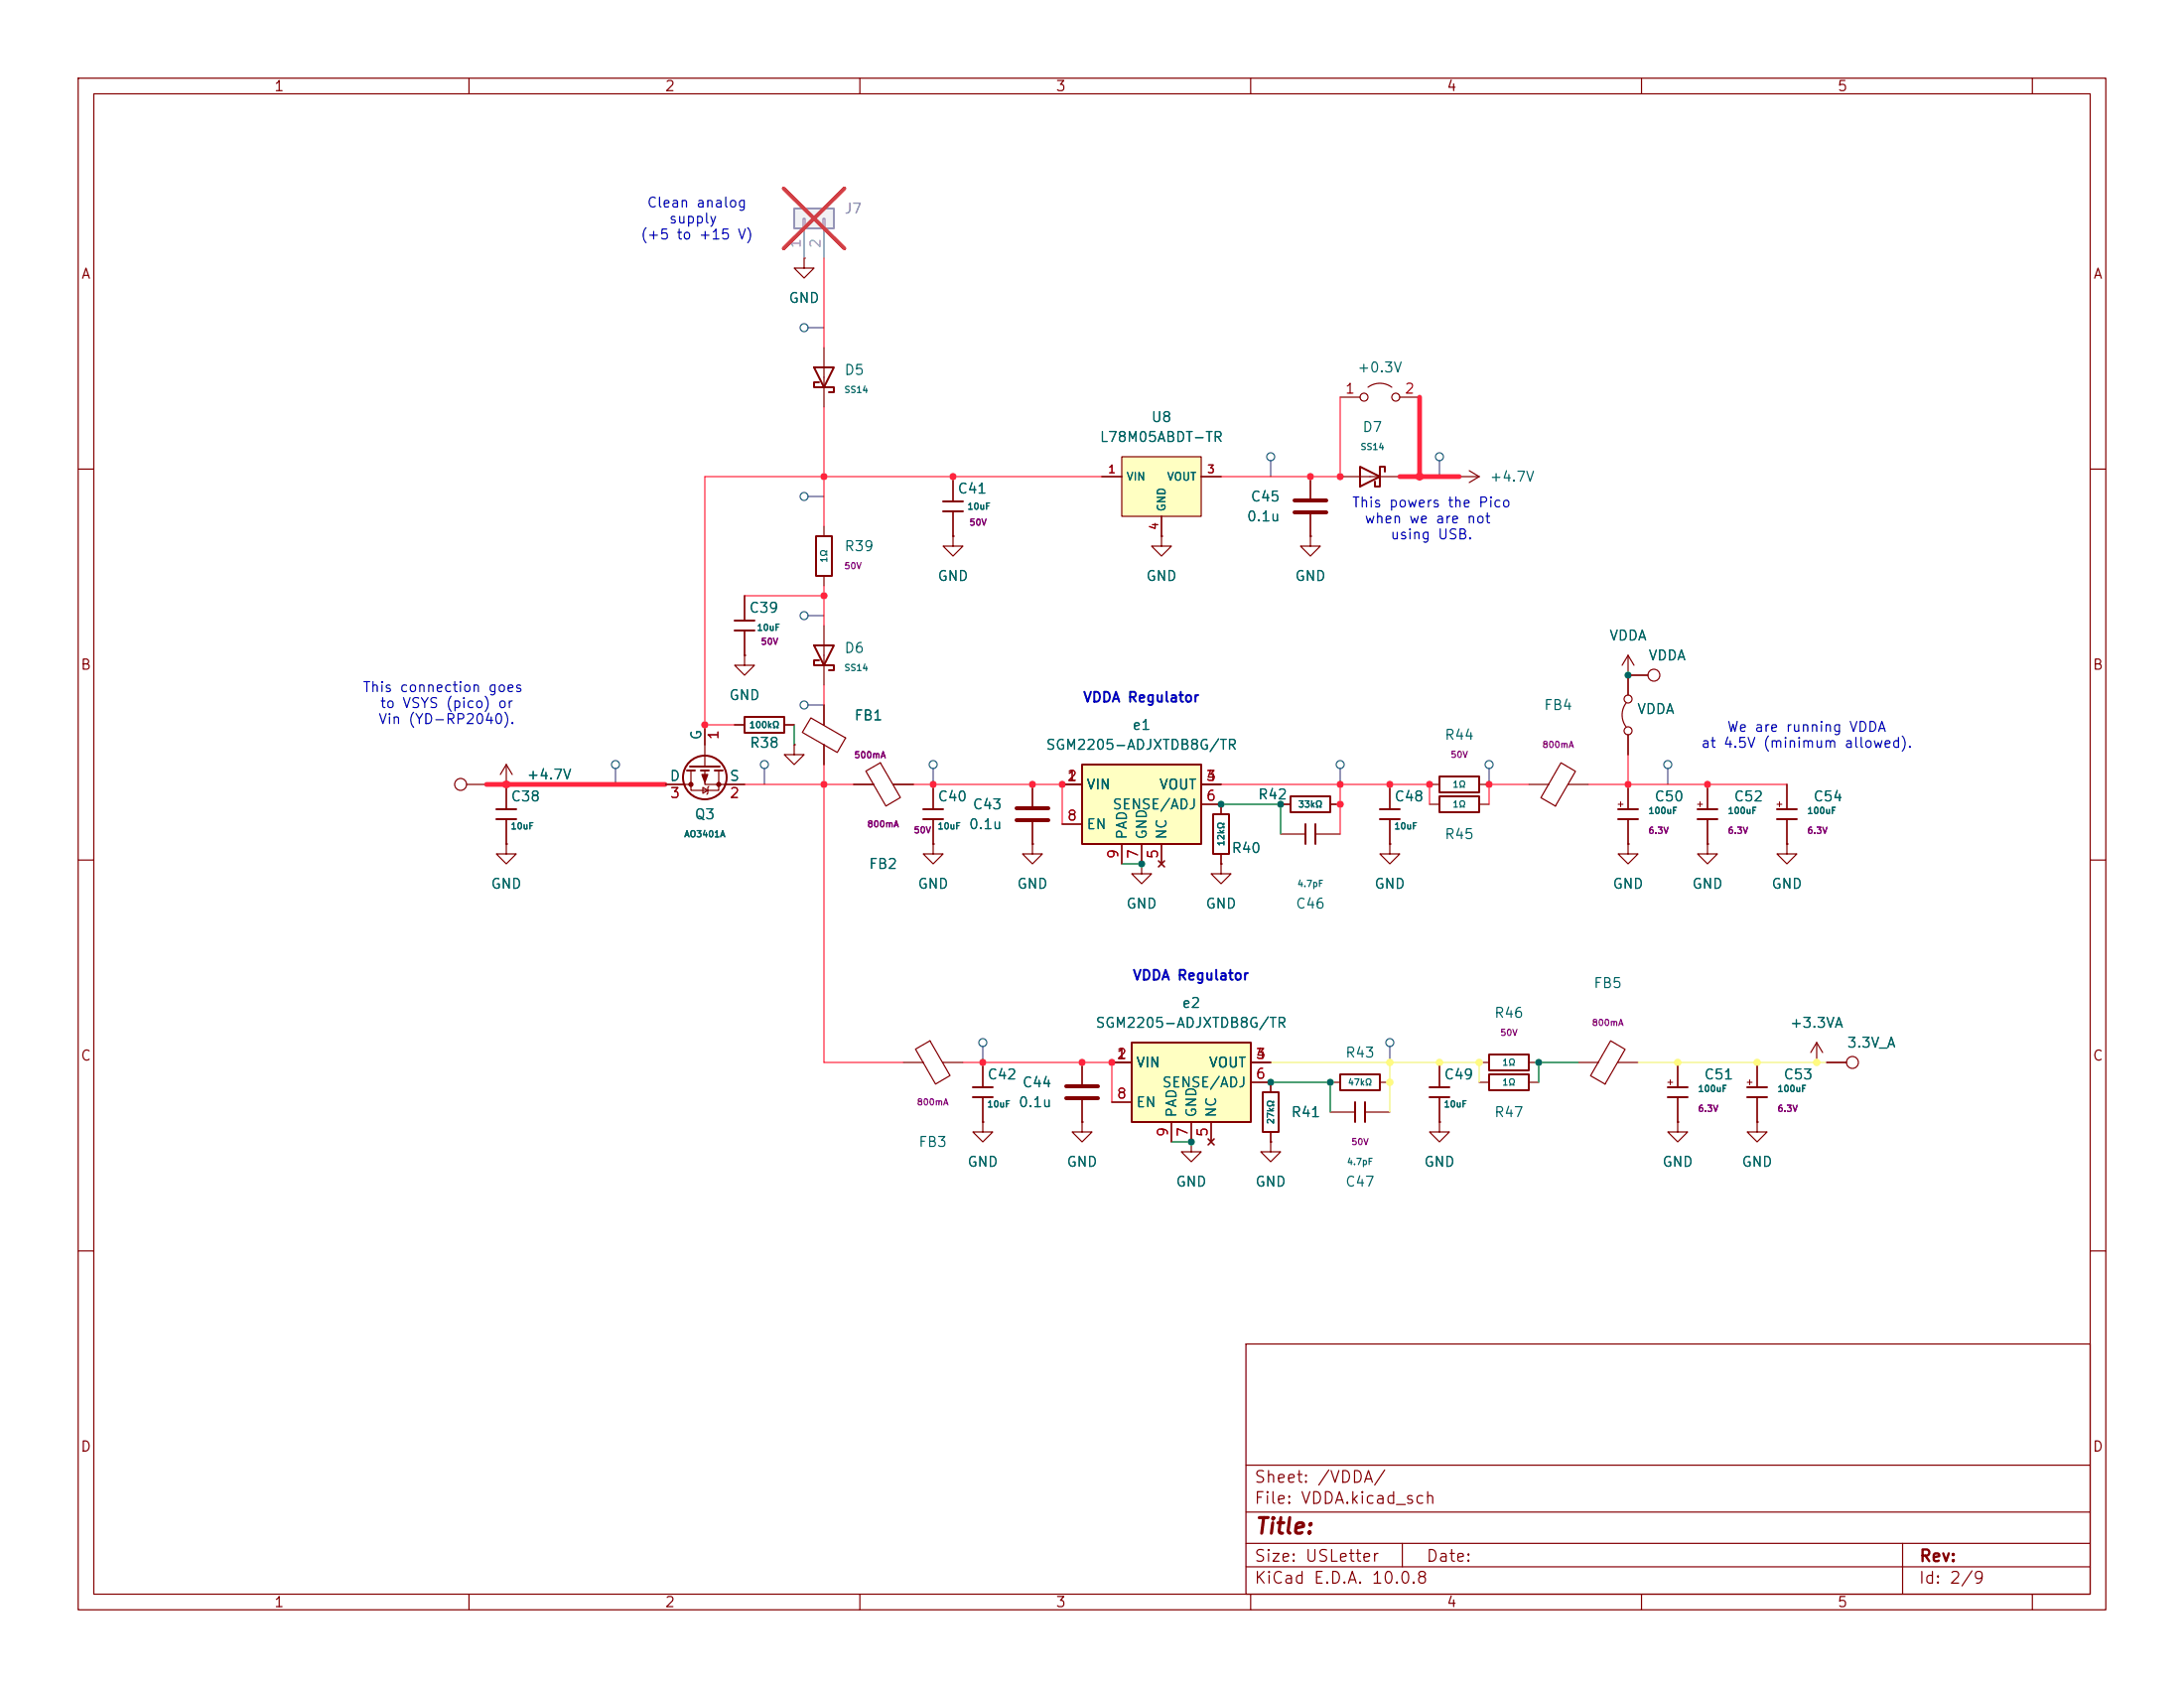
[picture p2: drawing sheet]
<svg xmlns="http://www.w3.org/2000/svg" width="279mm" height="216mm" viewBox="0 0 279 216" stroke-linecap="round" stroke-linejoin="round" font-family="sans-serif">
<g fill="none" stroke="#840000" stroke-width=".15">
<path d="M10 10h259.4v195.9h-259.4zM12 12h255.4v191.9h-255.4zM60 10v2M110 10v2M160 10v2M210 10v2M260 10v2M102.9 33v1.3h1.2l-1.2 1.3-1.3-1.3h1.3M102.9 33h.1M105.4 44.5v7.6M10 60h2M186.7 61h2.5"/>
<path d="M188 60.2l1.2 .8M189.2 61l-1.2 .7M267.4 60h2M64.8 97.8v5.7M64.8 97.8l-.8 1.3M64.8 97.8l.7 1.3M199.7 97.6l1.8 1.1-2.5 4.4-1.9-1.1zM208 89.9a2.54 2.54 0 0 0 0 3.1M208.3 83.8v5.1M208.3 94v2.5M208.3 83.8l-.8 1.3M208.3 83.8l.7 1.3"/>
<path d="M10 110h2M64.8 108v1.2h1.2l-1.2 1.3-1.3-1.3h1.3M64.8 108h.1M64.8 104.8v3.2M182.9 102.9h1.2M189.2 102.9h1.3M195.6 100.3h2.5M200.6 100.3h2.6M208.3 108v1.2h1.2l-1.2 1.3-1.3-1.3h1.3M208.3 108h.1M208.3 100.3v3.2M208.3 104.8v3.2"/>
<path d="M218.4 108v1.2h1.3l-1.3 1.3-1.2-1.3h1.2M218.4 108h.1M218.4 100.3v3.2M218.4 104.8v3.2M228.6 108v1.2h1.3l-1.3 1.3-1.3-1.3h1.3M228.6 108h.1M228.6 100.3v3.2M228.6 104.8v3.2M267.4 110h2M170.2 138.4h1.2M176.5 138.4h1.3M189.2 135.9h1.3"/>
<path d="M189.2 138.4h1.3M195.6 135.9h1.2M195.6 138.4h1.2M201.9 135.9h2.6M206 133.1l1.9 1.1-2.6 4.5-1.8-1.1zM207 135.9h2.5M214.6 135.9v3.2M224.8 135.9v3.2M232.4 135.9h.1M232.4 133.4l-.8 1.2M232.4 133.4l.8 1.2M232.4 133.4v2.5"/>
<path d="M233.7 135.9h2.5M214.6 143.5v1.3h1.3l-1.3 1.3-1.2-1.3h1.2M214.6 143.5h.1M214.6 140.3v3.2M224.8 143.5v1.3h1.3l-1.3 1.3-1.3-1.3h1.3M224.8 143.5h.1M224.8 140.3v3.2M10 160h2M159.4 171.9h108v32h-108zM267.4 160h2M159.4 197.4h108M159.4 193.4h108"/>
<path d="M159.4 187.4h108M179.4 197.4v3M243.4 197.4v6.5M60 203.9v2M110 203.9v2M159.4 200.4h108M160 203.9v2M210 203.9v2M260 203.9v2"/>
<circle cx="208.3" cy="89.4" r=".51"/>
<circle cx="208.3" cy="93.5" r=".51"/>
<circle cx="237" cy="135.9" r=".76"/>
</g>
<g fill="none" stroke="#840000" stroke-width=".25">
<path d="M104.1 47h2.6l-1.3 2.5zM104.8 48.9h-.7v.6h2.6v.7h-.7M63.5 103.5h2.5M63.5 104.8h2.5M184.1 101.9h5.1v2h-5.1zM207 103.5h2.5M207 104.8h2.5M217.2 103.5h2.5M217.2 104.8h2.5M227.3 103.5h2.6M227.3 104.8h2.6M171.4 137.4h5.1v2h-5.1z"/>
<path d="M190.5 134.9h5.1v2h-5.1zM190.5 137.4h5.1v2h-5.1zM213.4 139.1h2.5M223.5 139.1h2.6M213.4 140.3h2.5M223.5 140.3h2.6"/>
</g>
<path d="M207 102.9h.6M207.3 102.6v.6M217.2 102.9h.6M217.5 102.6v.6M227.3 102.9h.7M227.6 102.6v.6M213.4 138.4h.6M213.7 138.1v.6M223.5 138.4h.7M223.8 138.1v.6" fill="none" stroke="#840000" stroke-width=".13"/>
<path d="M144.8 133.4h15.2v10.1h-15.2z" fill="#ffffc2"/>
<g fill="none" stroke="#840000" stroke-width=".25">
<path d="M94 79.4h2.5M104.4 68.6h2v5.1h-2zM87.9 98.6h1M88.3 98h3.8M89.7 98.6h1M91.4 98.6h1.1M94 80.6h2.5M95.2 91.7h5.1v2h-5.1zM155.2 104.1h2v5.1h-2zM165.1 101.9h5.1v2h-5.1zM167 105.4v2.6M168.3 105.4v2.6"/>
<path d="M176.5 103.5h2.6M176.5 104.8h2.6M144.8 133.4h15.2v10.1h-15.2zM161.5 139.7h2.1v5.1h-2.1zM182.9 139.1h2.5M173.4 141v2.5M174.6 141v2.5M182.9 140.3h2.5"/>
<circle cx="90.2" cy="99.4" r="2.79"/>
</g>
<g fill="none" stroke="#840000" stroke-width=".15">
<path d="M95.2 76.2v3.2M105.4 67.3v1.3M105.4 73.7v1.2M88.4 98.6v2.5h3.5v-2.5M90.2 98.6v1.7h5M90.2 92.7v5.3M94 92.7h1.2M95.2 83.8v1.3h1.3l-1.3 1.3-1.2-1.3h1.2M95.2 83.8h.1M95.2 80.6v3.2M100.3 92.7h1.3M101.6 95.3v1.2h1.3l-1.3 1.3-1.3-1.3h1.3"/>
<path d="M101.6 95.3h.1M208.3 86.4h2.5M59.7 100.3h2.5M85.1 100.3h3.3M89.9 100.7l.7 .4-.7 .4zM90.7 100.6l-.1 .1v.8l-.2 .1M146 110.5v1.3h1.3l-1.3 1.2-1.2-1.2h1.2M146 110.5h.1M156.2 110.5v1.3h1.3l-1.3 1.2-1.3-1.2h1.3M156.2 110.5h.1M156.2 102.9v1.2M156.2 109.2v1.3"/>
<path d="M163.8 102.9h1.3M163.8 106.7h3.2M168.3 106.7h3.1M170.2 102.9h1.2M177.8 108v1.2h1.3l-1.3 1.3-1.3-1.3h1.3M177.8 108h.1M177.8 100.3v3.2M177.8 104.8v3.2M142.2 135.9h2.6M160 135.9h2.6M160 138.4h2.6v1.3M184.1 135.9v3.2"/>
<path d="M142.2 141h2.6M149.9 143.5v2.6M152.4 146.1v1.2h1.3l-1.3 1.3-1.3-1.3h1.3M152.4 146.1h.1M152.4 143.5v2.6M154.6 145.7l.7 .7M154.9 143.5v2.6M155.3 145.7l-.7 .7M162.6 146.1v1.2h1.2l-1.2 1.3-1.3-1.3h1.3M162.6 146.1h.1M162.6 144.8v1.3M170.2 142.2h3.2"/>
<path d="M174.6 142.2h3.2M184.1 143.5v1.3h1.3l-1.3 1.3-1.2-1.3h1.2M184.1 143.5h.1M184.1 140.3v3.2"/>
<circle cx="211.6" cy="86.4" r=".76"/>
<circle cx="58.9" cy="100.3" r=".76"/>
</g>
<g fill="#840000" stroke="#840000" stroke-width=".15">
<path d="M89.8 99.1h.8l-.4 1z"/>
<circle cx="88.4" cy="100.3" r=".25"/>
<circle cx="91.9" cy="100.3" r=".25"/>
</g>
<path d="M101.6 26.7h5.1v2.5h-5.1z" fill="#f0f0f0"/>
<path d="M101.6 26.7h5.1v2.5h-5.1z" fill="none" stroke="#a1a1a1" stroke-width=".25"/>
<path d="M102.7 27.9h.3v1.3h-.3zM102.9 29.2v3.8M105.3 27.9h.2v1.3h-.2zM105.4 29.2v3.8" fill="none" stroke="#a1a1a1" stroke-width=".15"/>
<path d="M100.3 24.1l7.7 7.7M108 24.1l-7.7 7.7" fill="none" stroke="#e12e31" stroke-width=".46"/>
<path d="M104.1 82.6h2.6l-1.3 2.5zM104.8 84.5h-.7v.6h2.6v.6h-.7M118.1 103.5h2.5M118.1 104.8h2.5" fill="none" stroke="#840000" stroke-width=".25"/>
<g fill="none" stroke="#840000" stroke-width=".15">
<path d="M171.4 50.8h2.6M175 49.5a2.54 2.54 0 0 1 3.1 0M179.1 50.8h2.5M148.6 68.6v1.3h1.3l-1.3 1.2-1.3-1.2h1.3M148.6 68.6h.1M167.6 68.6v1.3h1.3l-1.3 1.2-1.2-1.2h1.2M167.6 68.6h.1M167.6 61v2.8M167.6 65.8v2.8M105.4 80v7.6M110.8 98.6l1.8-1 2.6 4.4-1.9 1.1zM109.2 100.3h2.6"/>
<path d="M114.2 100.3h2.6M119.4 108v1.2h1.2l-1.2 1.3-1.3-1.3h1.3M119.4 108h.1M119.4 100.3v3.2M119.4 104.8v3.2"/>
<circle cx="174.5" cy="50.8" r=".51"/>
<circle cx="178.6" cy="50.8" r=".51"/>
</g>
<path d="M165.6 64h4.1M165.6 65.5h4.1" fill="none" stroke="#840000" stroke-width=".51"/>
<path d="M143.5 58.4h10.2v7.6h-10.2z" fill="#ffffc2"/>
<g fill="none" stroke="#840000" stroke-width=".15">
<path d="M143.5 58.4h10.2v7.6h-10.2zM121.9 68.6v1.3h1.3l-1.3 1.2-1.3-1.2h1.3M121.9 68.6h.1M121.9 61v3.1M121.9 65.4v3.2M141 61h2.5M148.6 66v2.6M153.6 61h2.6M171.4 61h7.7M103.7 91.8l4.5 2.6-1.1 1.8-4.5-2.5zM105.4 90.2v2.6M105.4 95.3v2.5"/>
<path d="M132.1 108v1.2h1.2l-1.2 1.3-1.3-1.3h1.3M132.1 108h.1M132.1 100.3v2.8M132.1 105.2v2.8M115.6 135.9h2.5M117.1 134.2l1.9-1.1 2.5 4.5-1.8 1.1zM120.6 135.9h2.6M125.7 135.9v3.2M138.4 135.9v2.8M125.7 143.5v1.3h1.3l-1.3 1.3-1.2-1.3h1.2M125.7 143.5h.1M125.7 140.3v3.2"/>
<path d="M138.4 143.5v1.3h1.3l-1.3 1.3-1.2-1.3h1.2M138.4 143.5h.1M138.4 140.7v2.8"/>
</g>
<path d="M174 59.7l2.5 1.3-2.5 1.2zM120.6 64.1h2.6M120.6 65.4h2.6M177.2 60.3v-.6h-.7v2.5h-.6v-.6M124.5 139.1h2.5M124.5 140.3h2.5" fill="none" stroke="#840000" stroke-width=".25"/>
<path d="M130 103.4h4.1M130 104.9h4.1M136.4 138.9h4.1M136.4 140.5h4.1" fill="none" stroke="#840000" stroke-width=".51"/>
<path d="M138.4 97.8h15.3v10.2h-15.3z" fill="#ffffc2"/>
<path d="M138.4 97.8h15.3v10.2h-15.3zM184.1 99.3h5.1v2h-5.1z" fill="none" stroke="#840000" stroke-width=".25"/>
<g fill="none" stroke="#840000" stroke-width=".15">
<path d="M102.9 33h.1M95.2 76.2v3.2M121.9 68.6h.1M121.9 61v3.1M121.9 65.4v3.2M141 61h2.5M148.6 68.6h.1M148.6 66v2.6M153.6 61h2.6M167.6 68.6h.1M167.6 61v2.8M167.6 65.8v2.8"/>
<path d="M90.2 92.7v2.6M94 92.7h1.2M95.2 83.8h.1M95.2 80.6v3.2M100.3 92.7h1.3M101.6 95.3h.1M105.4 90.2v2.5M105.4 95.3v2.5M208.3 94v2.5M210.8 86.4h-2.5v2.5M64.8 108h.1M64.8 100.3v3.2"/>
<path d="M64.8 104.8v3.2M85.1 100.3h2.5M92.7 100.3h2.5M109.2 100.3h2.6M114.3 100.3h2.5M119.4 108h.1M119.4 100.3v3.2M119.4 104.8v3.2M132.1 108h.1M132.1 100.3v2.8M132.1 105.2v2.8M135.9 100.3h2.5"/>
<path d="M135.9 105.4h2.5M143.5 108v2.5M146 110.5h.1M146 108v2.5M148.2 110.1l.8 .8M148.6 108v2.5M149 110.1l-.8 .8M153.7 100.3h2.5M153.7 102.9h2.5v1.2M156.2 110.5h.1M156.2 109.2v1.3M163.8 102.9h1.3"/>
<path d="M170.2 102.9h1.2M177.8 108h.1M177.8 100.3v3.2M177.8 104.8v3.2M182.9 100.3h1.2M189.2 100.3h1.3M208.3 108h.1M208.3 100.3v3.2M208.3 104.8v3.2M218.4 108h.1M218.4 100.3v3.2M218.4 104.8v3.2"/>
<path d="M228.6 108h.1M228.6 100.3v3.2M228.6 104.8v3.2M125.7 135.9v3.2M138.4 135.9v2.8M142.2 135.9h2.6M160 135.9h2.6M160 138.4h2.6v1.3M184.1 135.9v3.2M214.6 135.9v3.2M224.8 135.9v3.2M232.4 135.9h.1"/>
<path d="M233.7 135.9h2.5M125.7 143.5h.1M125.7 140.3v3.2M138.4 143.5h.1M138.4 140.7v2.8M142.2 141h2.6M149.9 143.5v2.6M152.4 146.1h.1M152.4 143.5v2.6M154.6 145.7l.7 .7M154.9 143.5v2.6M155.3 145.7l-.7 .7"/>
<path d="M162.6 146.1h.1M162.6 144.8v1.3M184.1 143.5h.1M184.1 140.3v3.2M214.6 143.5h.1M214.6 140.3v3.2M224.8 143.5h.1M224.8 140.3v3.2"/>
</g>
<g fill="none" stroke="#484848" stroke-width=".15">
<path d="M103.4 41.9h2M162.6 58.9v2.1M184.1 58.9v2.1M103.4 63.5h2M103.4 78.7h2M78.7 98.3v2M97.8 98.3v2M103.4 90.2h2M119.4 98.3v2M171.4 98.3v2M190.5 98.3v2M213.4 98.3v2"/>
<path d="M125.7 133.9v2M177.8 133.9v2"/>
<circle cx="102.9" cy="41.9" r=".51"/>
<circle cx="162.6" cy="58.4" r=".51"/>
<circle cx="184.2" cy="58.4" r=".51"/>
<circle cx="102.9" cy="78.7" r=".51"/>
<circle cx="102.9" cy="63.5" r=".51"/>
<circle cx="78.7" cy="97.8" r=".51"/>
<circle cx="97.8" cy="97.8" r=".51"/>
<circle cx="102.9" cy="90.2" r=".51"/>
<circle cx="119.4" cy="97.8" r=".51"/>
<circle cx="171.5" cy="97.8" r=".51"/>
<circle cx="190.5" cy="97.8" r=".51"/>
<circle cx="213.4" cy="97.8" r=".51"/>
<circle cx="125.7" cy="133.4" r=".51"/>
<circle cx="177.8" cy="133.4" r=".51"/>
</g>
<g fill="none" stroke="#ff243d" stroke-width=".15">
<path d="M105.4 33v11.5M105.4 52.1v15.2M171.4 50.8v10.2h-15.2M95.2 76.2h10.2M105.4 74.9v5.1M141 61h-50.8v31.7h3.8M105.4 87.6v2.6M105.4 97.8v38.1h10.2M208.3 96.5v3.8M95.2 100.3h14M116.8 100.3h19.1v5.1M156.2 100.3h26.7v2.6"/>
<path d="M171.4 100.3v6.4M195.6 100.3h-5.1v2.6M203.2 100.3h25.4M123.2 135.9h19v5.1"/>
</g>
<path d="M162.6 135.9h26.6v2.5M177.8 135.9v6.3M209.5 135.9h24.2" fill="none" stroke="#fff957" stroke-width=".15"/>
<path d="M181.6 50.8v10.2M179.1 61h7.6M62.2 100.3h22.9" fill="none" stroke="#ff243d" stroke-width=".61"/>
<path d="M101.6 92.7v2.6M143.5 110.5h2.5M156.2 102.9h7.6v3.8M162.6 138.4h7.6v3.8M201.9 135.9h-5.1v2.5M149.9 146.1h2.5" fill="none" stroke="#009600" stroke-width=".15"/>
<path d="M102.9 29.2v3.8M105.4 29.2v3.8" fill="none" stroke="#a1a1a1" stroke-width=".15"/>
<path d="M100.3 24.1l7.7 7.7M108 24.1l-7.7 7.7" fill="none" stroke="#e12e31" stroke-width=".46"/>
<g fill="#ff243d">
<circle cx="135.9" cy="100.3" r=".46"/>
<circle cx="119.4" cy="100.3" r=".46"/>
<circle cx="132.1" cy="100.3" r=".46"/>
<circle cx="142.2" cy="135.9" r=".46"/>
<circle cx="138.4" cy="135.9" r=".46"/>
<circle cx="125.7" cy="135.9" r=".46"/>
<circle cx="121.9" cy="61" r=".46"/>
<circle cx="182.9" cy="100.3" r=".46"/>
<circle cx="190.5" cy="100.3" r=".46"/>
<circle cx="167.6" cy="61" r=".46"/>
<circle cx="171.4" cy="61" r=".46"/>
<circle cx="177.8" cy="100.3" r=".46"/>
<circle cx="171.4" cy="100.3" r=".46"/>
<circle cx="181.6" cy="61" r=".52"/>
<circle cx="218.4" cy="100.3" r=".46"/>
</g>
<g fill="#fff957">
<circle cx="177.8" cy="135.9" r=".46"/>
<circle cx="184.1" cy="135.9" r=".46"/>
<circle cx="232.4" cy="135.9" r=".46"/>
</g>
<g fill="#009600">
<circle cx="196.8" cy="135.9" r=".46"/>
<circle cx="208.3" cy="86.4" r=".46"/>
</g>
<g fill="#fff957">
<circle cx="224.8" cy="135.9" r=".46"/>
<circle cx="214.6" cy="135.9" r=".46"/>
</g>
<g fill="#ff243d">
<circle cx="208.3" cy="100.3" r=".46"/>
<circle cx="105.4" cy="100.3" r=".46"/>
<circle cx="105.4" cy="61" r=".46"/>
<circle cx="105.4" cy="76.2" r=".46"/>
<circle cx="90.2" cy="92.7" r=".46"/>
<circle cx="64.8" cy="100.3" r=".52"/>
</g>
<circle cx="170.2" cy="138.4" r=".46" fill="#009600"/>
<g fill="#fff957">
<circle cx="177.8" cy="138.4" r=".46"/>
<circle cx="189.2" cy="135.9" r=".46"/>
</g>
<circle cx="171.4" cy="102.9" r=".46" fill="#ff243d"/>
<g fill="#009600">
<circle cx="156.2" cy="102.9" r=".46"/>
<circle cx="146" cy="110.5" r=".46"/>
<circle cx="163.8" cy="102.9" r=".46"/>
<circle cx="162.6" cy="138.4" r=".46"/>
<circle cx="152.4" cy="146.1" r=".46"/>
</g>
<text font-size="2" fill="#840000" x="160.4" y="196.7">Title:</text>
<g font-size="1.5" fill="#840000">
<text x="160.4" y="190">Sheet: /VDDA/</text>
<text x="160.4" y="192.7">File: VDDA.kicad_sch</text>
<text x="160.4" y="202.9">KiCad E.D.A. 10.0.8</text>
<text x="160.4" y="200.1">Size: USLetter</text>
<text x="182.4" y="200.1">Date:</text>
<text x="245.4" y="202.9">Id: 2/9</text>
<text x="245.4" y="200.1">Rev:</text>
</g>
<g font-size="1.3" fill="#840000">
<text x="35" y="12">1</text>
<text x="85" y="12">2</text>
<text x="135" y="12">3</text>
<text x="185" y="12">4</text>
<text x="235" y="12">5</text>
<text x="10.3" y="36">A</text>
<text x="267.7" y="36">A</text>
<text x="10.2" y="86">B</text>
<text x="267.6" y="86">B</text>
<text x="10.2" y="136">C</text>
<text x="267.6" y="136">C</text>
<text x="10.2" y="186">D</text>
<text x="267.6" y="186">D</text>
<text x="35" y="205.9">1</text>
<text x="85" y="205.9">2</text>
<text x="135" y="205.9">3</text>
<text x="185" y="205.9">4</text>
<text x="235" y="205.9">5</text>
</g>
<g font-size="1.3" fill="#0000c2">
<text x="82.7" y="26.9">Clean analog</text>
<text x="85.5" y="28.9">supply</text>
<text x="81.9" y="31">(+5 to +15 V)</text>
<text x="172.9" y="65.2">This powers the Pico</text>
<text x="174.5" y="67.3">when we are not</text>
<text x="177.8" y="69.3">using USB.</text>
<text x="46.3" y="88.8">This connection goes</text>
<text x="48.3" y="92.9">Vin (YD-RP2040).</text>
<text x="48.5" y="90.9">to VSYS (pico) or</text>
<text x="138.5" y="90.1">VDDA Regulator</text>
<text x="217.5" y="96">at 4.5V (minimum allowed).</text>
<text x="220.9" y="93.9">We are running VDDA</text>
<text x="144.8" y="125.7">VDDA Regulator</text>
</g>
<text font-size="1.3" fill="#989898" x="107.9" y="27.6">J7</text>
<g font-size="1.3" fill="#aaa">
<text x="102.7" y="31.8" transform="rotate(-90 102.7 31.8)">1</text>
<text x="105.3" y="31.8" transform="rotate(-90 105.3 31.8)">2</text>
</g>
<g font-size="1.3" fill="#006464">
<text x="100.8" y="39.1">GND</text>
<text x="173.6" y="48">+0.3V</text>
<text x="107.9" y="48.3">D5</text>
<text x="140.6" y="56.8">L78M05ABDT-TR</text>
<text x="147.2" y="54.3">U8</text>
<text x="174.2" y="55.6">D7</text>
<text x="122.4" y="63.4">C41</text>
<text x="159.9" y="64.5">C45</text>
<text x="190.5" y="61.9">+4.7V</text>
<text x="107.9" y="70.8">R39</text>
<text x="159.4" y="67">0.1u</text>
<text x="119.9" y="74.6">GND</text>
<text x="146.5" y="74.6">GND</text>
<text x="165.6" y="74.6">GND</text>
<text x="95.7" y="78.7">C39</text>
<text x="107.9" y="83.8">D6</text>
<text x="205.8" y="82.2">VDDA</text>
<text x="93.2" y="89.9">GND</text>
<text x="210.8" y="84.8">VDDA</text>
<text x="90" y="94.7" transform="rotate(-90 90 94.7)">G</text>
<text x="95.8" y="96">R38</text>
<text x="109.2" y="92.5">FB1</text>
<text x="144.8" y="93.7">e1</text>
<text x="184.7" y="94.9">R44</text>
<text x="197.4" y="91.1">FB4</text>
<text x="209.4" y="91.6">VDDA</text>
<text x="67.3" y="100">+4.7V</text>
<text x="85.6" y="100.2">D</text>
<text x="93.2" y="100.2">S</text>
<text x="133.7" y="96.2">SGM2205-ADJXTDB8G/TR</text>
<text x="138.9" y="101.3">VIN</text>
<text x="148.2" y="101.3">VOUT</text>
<text x="65.3" y="102.8">C38</text>
<text x="88.8" y="105.1">Q3</text>
<text x="119.9" y="102.8">C40</text>
<text x="123.9" y="106.4">0.1u</text>
<text x="124.3" y="103.8">C43</text>
<text x="138.9" y="106.4">EN</text>
<text x="142.2" y="103.8">SENSE/ADJ</text>
<text x="144.5" y="107.5" transform="rotate(-90 144.5 107.5)">PAD</text>
<text x="147" y="107.5" transform="rotate(-90 147 107.5)">GND</text>
<text x="149.6" y="107.5" transform="rotate(-90 149.6 107.5)">NC</text>
<text x="160.8" y="102.6">R42</text>
<text x="178.3" y="102.8">C48</text>
<text x="184.7" y="107.6">R45</text>
<text x="211.6" y="102.8">C50</text>
<text x="221.7" y="102.8">C52</text>
<text x="231.9" y="102.8">C54</text>
<text x="62.7" y="114">GND</text>
<text x="111.1" y="111.5">FB2</text>
<text x="117.3" y="114">GND</text>
<text x="130" y="114">GND</text>
<text x="157.5" y="109.4">R40</text>
<text x="175.7" y="114">GND</text>
<text x="206.2" y="114">GND</text>
<text x="216.4" y="114">GND</text>
<text x="226.5" y="114">GND</text>
<text x="144" y="116.5">GND</text>
<text x="154.1" y="116.5">GND</text>
<text x="165.7" y="116.5">C46</text>
<text x="140.1" y="131.8">SGM2205-ADJXTDB8G/TR</text>
<text x="151.1" y="129.2">e2</text>
<text x="191.1" y="130.5">R46</text>
<text x="203.8" y="126.7">FB5</text>
<text x="228.9" y="131.8">+3.3VA</text>
<text x="145.3" y="136.9">VIN</text>
<text x="154.6" y="136.9">VOUT</text>
<text x="172" y="135.6">R43</text>
<text x="236.2" y="134.3">3.3V_A</text>
<text x="126.2" y="138.4">C42</text>
<text x="130.2" y="141.9">0.1u</text>
<text x="130.7" y="139.4">C44</text>
<text x="145.3" y="141.9">EN</text>
<text x="148.6" y="139.4">SENSE/ADJ</text>
<text x="150.8" y="143" transform="rotate(-90 150.8 143)">PAD</text>
<text x="153.4" y="143" transform="rotate(-90 153.4 143)">GND</text>
<text x="155.9" y="143" transform="rotate(-90 155.9 143)">NC</text>
<text x="165.1" y="143.2">R41</text>
<text x="184.6" y="138.4">C49</text>
<text x="191.1" y="143.2">R47</text>
<text x="217.9" y="138.4">C51</text>
<text x="228.1" y="138.4">C53</text>
<text x="117.4" y="147">FB3</text>
<text x="123.7" y="149.6">GND</text>
<text x="136.4" y="149.6">GND</text>
<text x="182.1" y="149.6">GND</text>
<text x="212.6" y="149.6">GND</text>
<text x="222.7" y="149.6">GND</text>
<text x="150.3" y="152.1">GND</text>
<text x="160.5" y="152.1">GND</text>
<text x="172" y="152.1">C47</text>
</g>
<g font-size="1.3" fill="#a90000">
<text x="172" y="50.7">1</text>
<text x="179.6" y="50.7">2</text>
<text x="92.2" y="94.7" transform="rotate(-90 92.2 94.7)">1</text>
<text x="136.4" y="100.2">1</text>
<text x="136.4" y="100.2">2</text>
<text x="154.2" y="100.2">3</text>
<text x="154.2" y="100.2">4</text>
<text x="85.6" y="102.4">3</text>
<text x="93.2" y="102.4">2</text>
<text x="136.4" y="105.3">8</text>
<text x="154.2" y="102.7">6</text>
<text x="143.4" y="110" transform="rotate(-90 143.4 110)">9</text>
<text x="145.9" y="110" transform="rotate(-90 145.9 110)">7</text>
<text x="148.5" y="110" transform="rotate(-90 148.5 110)">5</text>
<text x="142.8" y="135.8">1</text>
<text x="142.8" y="135.8">2</text>
<text x="160.6" y="135.8">3</text>
<text x="160.6" y="135.8">4</text>
<text x="142.8" y="140.8">8</text>
<text x="160.6" y="138.3">6</text>
<text x="149.7" y="145.5" transform="rotate(-90 149.7 145.5)">9</text>
<text x="152.3" y="145.5" transform="rotate(-90 152.3 145.5)">7</text>
<text x="154.8" y="145.5" transform="rotate(-90 154.8 145.5)">5</text>
</g>
<g font-size="1" fill="#a90000">
<text x="141.7" y="60.8">1</text>
<text x="154.4" y="60.8">3</text>
<text x="148.4" y="67.9" transform="rotate(-90 148.4 67.9)">4</text>
</g>
<g font-size="1" fill="#006464">
<text x="144" y="61.7">VIN</text>
<text x="149.2" y="61.7">VOUT</text>
<text x="149.3" y="65.5" transform="rotate(-90 149.3 65.5)">GND</text>
</g>
<g font-size=".8" fill="#006464">
<text x="107.9" y="50.5">SS14</text>
<text x="174" y="57.8">SS14</text>
<text x="123.7" y="65.4">10uF</text>
<text x="106" y="72" transform="rotate(-90 106 72)">1Ω</text>
<text x="96.8" y="80.9">10uF</text>
<text x="107.9" y="86">SS14</text>
<text x="95.8" y="93.3">100kΩ</text>
<text x="185.8" y="100.9">1Ω</text>
<text x="65.3" y="106.3">10uF</text>
<text x="87.5" y="107.3">AO3401A</text>
<text x="119.9" y="106.3">10uF</text>
<text x="166" y="103.5">33kΩ</text>
<text x="178.3" y="106.3">10uF</text>
<text x="185.8" y="103.5">1Ω</text>
<text x="210.8" y="104.3">100uF</text>
<text x="221" y="104.3">100uF</text>
<text x="231.1" y="104.3">100uF</text>
<text x="156.8" y="108.3" transform="rotate(-90 156.8 108.3)">12kΩ</text>
<text x="165.9" y="113.6">4.7pF</text>
<text x="192.1" y="136.5">1Ω</text>
<text x="126.2" y="141.8">10uF</text>
<text x="163.2" y="143.9" transform="rotate(-90 163.2 143.9)">27kΩ</text>
<text x="172.4" y="139">47kΩ</text>
<text x="184.6" y="141.8">10uF</text>
<text x="192.1" y="139">1Ω</text>
<text x="217.2" y="139.9">100uF</text>
<text x="227.3" y="139.9">100uF</text>
<text x="172.3" y="149.2">4.7pF</text>
</g>
<g font-size=".8" fill="#840084">
<text x="123.9" y="67.4">50V</text>
<text x="107.9" y="73">50V</text>
<text x="97.3" y="82.7">50V</text>
<text x="197.2" y="95.9">800mA</text>
<text x="109.2" y="97.2">500mA</text>
<text x="185.5" y="97.1">50V</text>
<text x="110.9" y="106">800mA</text>
<text x="116.8" y="106.8">50V</text>
<text x="210.8" y="106.8">6.3V</text>
<text x="221" y="106.8">6.3V</text>
<text x="231.1" y="106.8">6.3V</text>
<text x="203.6" y="131.4">800mA</text>
<text x="191.9" y="132.7">50V</text>
<text x="117.2" y="141.6">800mA</text>
<text x="217.2" y="142.4">6.3V</text>
<text x="227.3" y="142.4">6.3V</text>
<text x="172.8" y="146.7">50V</text>
</g>
</svg>
